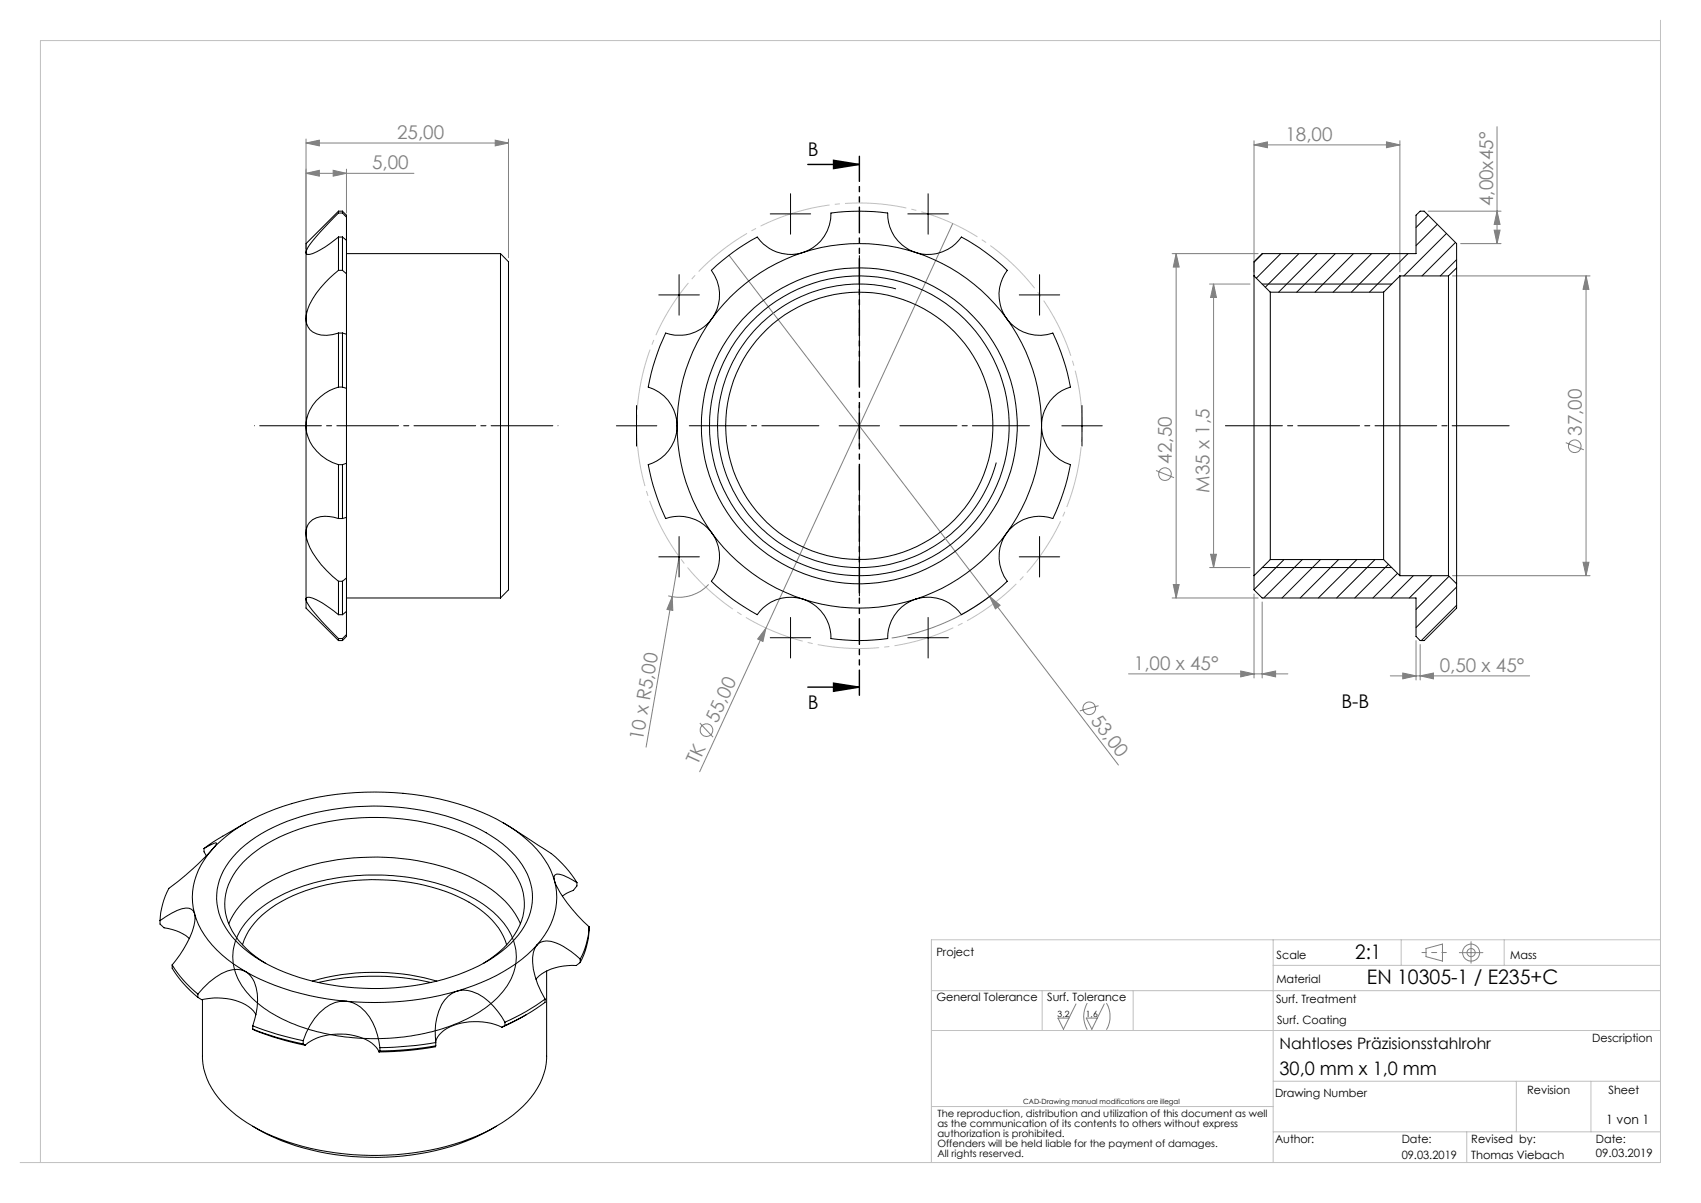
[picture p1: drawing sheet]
<svg xmlns="http://www.w3.org/2000/svg" width="420mm" height="297mm" viewBox="0 0 420 297" stroke-linecap="round" stroke-linejoin="round" font-family="sans-serif">
<g fill="none" stroke="#808080" stroke-width=".25">
<path d="M75.6 35.3l3.2-.7v1.4zM75.6 34.3v27M75.6 35.3h50M122.3 34.6l3.3 .7-3.3 .7zM125.6 34.3v29.3M309.6 35.8l3.3-.8v1.5zM309.6 34.7v32.4M309.6 35.8h36.1M342.3 35l3.4 .8-3.4 .7zM345.7 34.7v32.4M369.6 31.3v28.8M75.6 42.8l3.2-.8v1.5z"/>
<path d="M75.6 42.8h26.6M82.3 42l3.2 .8-3.2 .7zM85.5 41.8v10.8M235.2 55.2l-46.1 99.9M352.6 52.1h18M368.9 56.8h1.5l-.8 3.3zM369.6 52.1l.8 3.3h-1.5zM180 63l64.3 84.2M289.4 62.6h21.3M290.4 62.6v85M290.4 62.6l.7 3.3h-1.4zM298.7 70.1h9.9"/>
<path d="M299.6 70.1v70M299.6 70.1l.8 3.3h-1.5zM358.6 68.1h34M360.6 60.1h10M391.6 68.1l.7 3.3h-1.4zM391.6 68.1v74M285.4 116.2l4.5 1.7M386.6 109.3l4.5 1.8M167.7 137.5l-1.7 9.8M298.9 136.8h1.5l-.8 3.3zM390.9 138.8h1.4l-.7 3.3zM166 147.3l-6.5 37.2"/>
<path d="M166 147.3l.1 3.4-1.4-.2zM175 144.3a10.1 10.1 0 0 1-10 2.8M189.1 155.1l-.7 3.3-1.3-.6zM189.1 155.1l-16.3 35.4M244.3 147.2l2.6 2.2-1.1 .9zM244.3 147.2l31.9 41.7M245.1 146.6a53.3 53.3 0 0 1-24.9 10.9M289.4 147.6h21.3M289.7 144.3h1.4l-.7 3.3zM298.7 140.1h9.9M309.6 146.6v20.8M311.6 148.6v18.8"/>
<path d="M349.6 158.1v9.8M350.7 159.1v8.8M358.6 142.1h34M172.8 178.5l3.3 3.5M271.3 174.2l-4.7 1.3M278.7 166.4h39.3M306.4 165.7l3.2 .7-3.2 .7zM311.6 166.4l3.4-.7v1.4zM343.3 166.9h34.4M346.4 166.2l3.2 .7-3.2 .7zM350.7 166.9l3.2-.7v1.4zM352.1 234.2l4.1-1.1v4.2l-4.1-1.1z"/>
<path d="M360.3 235.2h5.8M363.2 232.5v5.3M265.7 247.9l-3.1 6.2-1.4-2.7h2.7M268.5 247.6a6.5 6.5 0 0 0 0 6.6M272.7 247.9l-3.1 6.2-1.4-2.7h2.7M273.2 247.6a6.5 6.5 0 0 1 0 6.6"/>
<circle cx="287.6" cy="117" r="1.55"/>
<circle cx="388.8" cy="110.2" r="1.55"/>
<circle cx="269" cy="174.9" r="1.55"/>
<circle cx="174.4" cy="180.3" r="1.55"/>
<circle cx="363.2" cy="235.2" r="2.1"/>
<circle cx="363.2" cy="235.2" r="1.01"/>
</g>
<path d="M205.8 39.6l6.4 1-6.4 1zM199.5 40.6h12.7M199.5 169.6h12.7M205.8 168.7l6.4 .9-6.4 1.1z" fill="none" stroke="#000" stroke-width=".35"/>
<path d="M196.1 52.5a55 55 0 0 0-22.1 92.2 55 55 0 0 0 91.3-25.4 55 55 0 0 0-66.4-67.6l-2.8 .8" fill="none" stroke="#c0c0c0" stroke-width=".25" stroke-dasharray="15.2 1.3 1.3 1.3" stroke-dashoffset="6.3" stroke-linecap="butt"/>
<g fill="none" stroke="#000" stroke-width=".25">
<path d="M190.2 52.8h10M195.2 47.8v10M224.2 52.8h10M229.2 47.8v10M162.7 72.8h10M167.7 67.8v10M221.2 71.3a35 35 0 0 0-42.8 24.8 35 35 0 0 0 24.7 42.9 35 35 0 0 0 42.9-24.8M251.7 72.8h10M256.7 67.8v10M311.6 70.1h32M152.2 105.1h10M157.2 100.1v10"/>
<path d="M207.2 105.1h10M212.2 100.1v10M262.2 105.1h10M267.2 100.1v10M162.7 137.5h10M167.7 132.5v9.9M251.7 137.5h10M256.7 132.5v9.9M190.2 157.4h10M195.2 152.4v10.1M224.2 157.4h10M229.2 152.4v10.1"/>
<path d="M311.6 140.1h32M62.2 226.1a37.8 37.8 0 0 1 20.3-9.3 55.6 55.6 0 0 1 32.7 4.1 22.2 22.2 0 0 1 11.5 11.1 13.1 13.1 0 0 1-3.5 13.9 36 36 0 0 1-19 9.4 56.4 56.4 0 0 1-34.5-3.7 22.4 22.4 0 0 1-11.2-10.7 13 13 0 0 1 3.2-14.3z"/>
</g>
<path d="M62.8 105.1h75" fill="none" stroke="#000" stroke-width=".25" stroke-dasharray="15.2 1.3 1.3 1.3" stroke-dashoffset="-1.3"/>
<path d="M372.6 105.1h-70" fill="none" stroke="#000" stroke-width=".25" stroke-dasharray="15.2 1.3 1.3 1.3" stroke-dashoffset="1.2"/>
<path d="M212.2 38.6v133" fill="none" stroke="#000" stroke-width=".35" stroke-dasharray="6.3 1.3 1.3 1.3 1.3 1.3" stroke-dashoffset=".1"/>
<path d="M351.1 235.2h6" fill="none" stroke="#808080" stroke-width=".25" stroke-dasharray="15.2 1.3 1.3 1.3" stroke-dashoffset="14.1"/>
<g fill="none" stroke="#c0c0c0" stroke-width=".25">
<path d="M410 10h-400v277M410 5v282h-405M314.4 238.3h95.6M314.4 232v55M346 232v6.3M371.4 232v6.3M410 232h-180v55M230 244.6h180M230 254.4h180M257.3 244.6v9.8M279.8 244.6v9.8M230 273.2h84.4"/>
<path d="M314.4 279.4h95.6M314.4 266.9h95.6M362.2 279.4v7.6M374.4 266.9v12.5M392.8 266.9v12.5"/>
</g>
<path d="M212.2 95.1v-32M202.2 105.1h-32M212.2 115.1v32M222.2 105.1h32" fill="none" stroke="#000" stroke-width=".25" stroke-dasharray="15.2 1.3 1.3 1.3" stroke-dashoffset="1.1"/>
<path d="M205.8 39.6l6.4 1-6.4 1zM205.8 168.7l6.4 .9-6.4 1.1z" fill="#000"/>
<g fill="#808080">
<path d="M189.1 155.1l-.7 3.3-1.3-.6z"/>
<path d="M166 147.3l.1 3.4-1.4-.2z"/>
<path d="M244.3 147.2l2.6 2.2-1.1 .9z"/>
<path d="M82.3 42l3.2 .8-3.2 .7zM75.6 42.8l3.2-.8v1.5z"/>
<path d="M75.6 35.3l3.2-.7v1.4zM122.3 34.6l3.3 .7-3.3 .7z"/>
<path d="M346.4 166.2l3.2 .7-3.2 .7zM350.7 166.9l3.2-.7v1.4z"/>
<path d="M309.6 35.8l3.3-.8v1.5zM342.3 35l3.4 .8-3.4 .7z"/>
<path d="M311.6 166.4l3.4-.7v1.4zM306.4 165.7l3.2 .7-3.2 .7z"/>
<path d="M289.7 144.3h1.4l-.7 3.3zM290.4 62.6l.7 3.3h-1.4z"/>
<path d="M369.6 52.1l.8 3.3h-1.5zM368.9 56.8h1.5l-.8 3.3zM299.6 70.1l.8 3.3h-1.5zM298.9 136.8h1.5l-.8 3.3z"/>
<path d="M391.6 68.1l.7 3.3h-1.4zM390.9 138.8h1.4l-.7 3.3z"/>
</g>
<g fill="none" stroke="#000" stroke-width=".25">
<path d="M83.6 58.5l-4.3 3.1a4.9 4.9 0 0 1-3.6 1.1l-.1-.4M83.6 58.5v8.2M83.6 52.6a52.3 52.3 0 0 0-7.9 9.1l-.1 .6M83.6 52.1v.5M83.6 52.1l-8 8v2.2M83.6 52.1h1M83.6 58.5h1M83.6 52.6h1M84.6 58.5v8.2M84.6 52.1v.5M84.6 52.1l.9 1v.5M84.6 58.5l.9 .8"/>
<path d="M84.6 52.6l.9 1M85.5 59.3v8.3M85.5 53.6v5.7M352.7 53.1l-3.1 3.1M354.9 55.4l-5.3 5.2M357.2 57.6l-10.6 10.5M359.4 59.9l-8.3 8.2M75.6 78.7v26.4M75.6 78.7a3.9 3.9 0 0 0 3.7 4l1.4 .1 2.9-.6M75.6 62.3v16.4M83.6 66.7a24 24 0 0 0-7.6 9.5l-.4 2.5M83.6 66.7h1"/>
<path d="M84.6 66.7l.9 .9M85.5 67.6v14.9M85.5 62.6h38.1M123.6 62.6v85M123.6 62.6l2 2v81l-2 2M175.8 78.7a9.9 9.9 0 0 1-11.4 3.5 55.2 55.2 0 0 0-4.3 13.4 10.1 10.1 0 0 1 7.1 9.5M175.8 78.7a45 45 0 0 0-8.6 26.4M198.3 62.3a45.3 45.3 0 0 0-22.5 16.4M198.3 62.3a45.4 45.4 0 0 1 27.8 0M198.3 62.3a10.1 10.1 0 0 1-11.3-3.8 51.7 51.7 0 0 0-11.4 8.2 10 10 0 0 1 .2 12M198.3 62.3a9.9 9.9 0 0 0 6.9-9.7 53.7 53.7 0 0 1 14 0 9.9 9.9 0 0 0 6.9 9.7M226.1 62.3a45 45 0 0 1 22.5 16.4"/>
<path d="M226.1 62.3a9.9 9.9 0 0 0 11.3-3.8 54 54 0 0 1 11.3 8.2 10 10 0 0 0-.1 12M248.6 78.7a10 10 0 0 0 11.4 3.5 53.3 53.3 0 0 1 4.3 13.4 9.9 9.9 0 0 0-7.1 9.5M248.6 78.7a44.7 44.7 0 0 1 8.6 26.4M309.6 68.1v74M309.6 68.1l4.1 4M311.7 62.6l-2.1 2.1M313.7 72.1v66M313.7 72.1h27.9M316.2 62.6l-6 6.1M320.7 62.6l-8.3 8.3M325.2 62.6l-9.5 9.5M329.7 62.6l-9.5 9.5"/>
<path d="M334.2 62.6l-9.5 9.5M338.7 62.6l-9.5 9.5M341.6 72.1v66M343.2 62.6l-9.5 9.5M345.7 68.1v74M345.7 68.1l-4.1 4M345.7 68.1h11.9M347.7 62.6l-9.6 9.5M357.6 68.1v74M359.7 64.1l-4.1 4M359.7 66.1v78M359.7 66.1v-6l-8.1-8h-.9l-1.1 1v9.5h-38l-2 2v3.5"/>
<path d="M359.7 66.1l-2.1 2M83.6 95.6a10.5 10.5 0 0 0-8 9.5M83.6 82.2v13.4M83.6 95.6h1M83.6 82.2h1M84.6 82.2v13.4M84.6 95.6l.9 .3M84.6 82.2l.9 .3M85.5 95.9v18.5M85.5 82.5v13.4M75.6 105.1a10.5 10.5 0 0 0 8 9.6M75.6 105.1v26.5"/>
<path d="M83.6 114.7v13.3M83.6 114.7h1M84.6 114.7v13.3M85.5 114.4v13.3M85.5 114.4l-.9 .3M167.2 105.1a45 45 0 0 0 8.6 26.5M167.2 105.1a10.1 10.1 0 0 1-7.1 9.6 55.6 55.6 0 0 0 4.3 13.3 10 10 0 0 1 11.4 3.6M257.2 105.1a9.9 9.9 0 0 0 7.1 9.6 53.7 53.7 0 0 1-4.3 13.3 10.1 10.1 0 0 0-11.4 3.6M257.2 105.1a44.7 44.7 0 0 1-8.6 26.5M75.6 131.6a11.2 11.2 0 0 0 2.6 6.4 28.4 28.4 0 0 0 5.4 5.5M75.6 131.6v16.3M83.6 128a7.5 7.5 0 0 0-6.4 .3 3.7 3.7 0 0 0-1.6 3.3"/>
<path d="M83.6 128h1M85.5 127.7v15M85.5 127.7l-.9 .3M175.8 131.6a45.3 45.3 0 0 0 22.5 16.3M175.8 131.6a10 10 0 0 1-.2 11.9 50.3 50.3 0 0 0 11.4 8.3 9.9 9.9 0 0 1 11.3-3.9M248.6 131.6a10.1 10.1 0 0 0 .1 11.9 52.5 52.5 0 0 1-11.3 8.3 9.9 9.9 0 0 0-11.3-3.9M248.6 131.6a45 45 0 0 1-22.5 16.3M313.7 138.1l-4.1 4M313.7 138.1h27.9M317 138.1l-7.4 7.5M321.6 138.1l-9.6 9.5M326 138.1l-9.5 9.5"/>
<path d="M330.5 138.1l-9.5 9.5M335 138.1l-9.5 9.5M339.5 138.1l-9.5 9.5M341.6 138.1l4.1 4M342.8 139.3l-8.3 8.3M75.6 147.9l.1-.4a5.8 5.8 0 0 1 4 1.4l3.9 2.9M75.6 147.9v.2a25 25 0 0 0 5.8 7.4l2.2 2.2M75.6 147.9v2.2l8 8M83.6 143.5v8.3M83.6 157.7v.4M83.6 158.1h1M83.6 143.5h1"/>
<path d="M83.6 151.8h1M83.6 157.7h1M84.6 143.5v8.3M84.6 157.7v.4M85.5 142.7v8.3M85.5 150.9v5.8M85.5 156.7v.4l-.9 1M85.5 147.6h38.1M85.5 142.7l-.9 .8M85.5 151l-.9 .8M85.5 156.7l-.9 1M198.3 147.9a44.7 44.7 0 0 0 27.8 0"/>
<path d="M198.3 147.9a10 10 0 0 1 6.9 9.8 49.9 49.9 0 0 0 14 0 10 10 0 0 1 6.9-9.8M309.6 142.1v3.5l2 2h38v9.5l1.1 1h.9l8.1-8v-6M345.1 141.6l-6.1 6M345.7 142.1h11.9M349 142.1l-5.5 5.5M353.5 142.1l-5.5 5.5M357.6 142.1l2.1 2M357.8 142.3l-8.2 8.2M359.7 144.9l-10.1 10M359.7 149.4l-8.8 8.7M50.4 209.5l2.4-1.3 .6-.1-.1 .5-.9 1.1M50.4 209.5v.8l.5 1"/>
<path d="M52.4 209.7a16.8 16.8 0 0 0-4.4 15.9M52.4 209.7l-.4 .5a74.4 74.4 0 0 1-10.3 9.1 19.1 19.1 0 0 0-2.2 8M59.4 209.5a44.9 44.9 0 0 1 24.7-9.9 61.2 61.2 0 0 1 34.5 5.2 25.3 25.3 0 0 1 11.6 11 14.3 14.3 0 0 1-3.2 16.1 36.7 36.7 0 0 1-17.4 9.9 62.8 62.8 0 0 1-42.4-3.1 25.1 25.1 0 0 1-12.7-12 14.7 14.7 0 0 1 3.9-16.1zM60.6 203.2l-6.8 3.9-3.4 2.4M124.3 203.2a66.6 66.6 0 0 0-36.5-7.5 61.5 61.5 0 0 0-28.7 8.4l-3 2.2-3.7 3.4M124.3 203.2a26.5 26.5 0 0 1 12.2 12.9l.4 1.3M124.3 203.2l8.6 5.5a25.6 25.6 0 0 1 9.6 9.2M136.9 217.4a16.8 16.8 0 0 1-4.3 15.9M136.9 217.4a30.3 30.3 0 0 0 8.6 11.4M136.9 217.4a1.13 1.13 0 0 1 .2-1.4 1.13 1.13 0 0 1 1.5 0l1.9 .8 2 1.1M142.5 217.9v.8l-.9 1.1-2.7 1.4M39.5 227.3v.8l1 1a11.2 11.2 0 0 1 6.3 2.6"/>
<path d="M42.5 238.2a28.2 28.2 0 0 0 6.4 7.2M42.5 238.2v.8a28.2 28.2 0 0 0 6.4 7.2M48 225.6a23.6 23.6 0 0 0 11.1 13.3l1.6 1M48 225.6l.1 .5a12.1 12.1 0 0 1-2 6.8l-1.6 2.8-2 2.5M48 225.6a2.17 2.17 0 0 0-3.1-1.2 19.3 19.3 0 0 0-5.4 2.9M56.5 228.1a23.8 23.8 0 0 1 12.4-11.6 59.3 59.3 0 0 1 39.9-2.7 34.5 34.5 0 0 1 16.9 9.7l1.5 2.2 1.3 2.4M59.9 233.3a18.8 18.8 0 0 1 9.6-10.7 51.4 51.4 0 0 1 33.5-4.4 36.4 36.4 0 0 1 17.5 8l1 1a15 15 0 0 1 3.6 6.1M60.7 239.9a60.5 60.5 0 0 0 24.7 7.3M60.7 239.9a6.8 6.8 0 0 1 2.8 5.5 18.2 18.2 0 0 1-1.1 7.9M60.7 239.9a6.1 6.1 0 0 0-6.1 .5 19.8 19.8 0 0 0-5.7 5M65.6 237.8a20.7 20.7 0 0 1-9.6-11.3 14 14 0 0 1 4-13.6 39.4 39.4 0 0 1 21.3-10.1 59.6 59.6 0 0 1 34.3 3.7 24.5 24.5 0 0 1 12.8 11.6 13.6 13.6 0 0 1-3 14.8l-3.1 2.9-3 2M132.6 233.3a42.6 42.6 0 0 1-19.7 11.4"/>
<path d="M132.6 233.3a5.6 5.6 0 0 0-1.1 4.3 20.2 20.2 0 0 0 3.1 9.1M132.6 233.3a3.9 3.9 0 0 1 4.7-.5 18.3 18.3 0 0 1 6 4M135 239.7v21a17.9 17.9 0 0 1-7 13.5 49.1 49.1 0 0 1-25.9 10.4 67.7 67.7 0 0 1-36.5-4.9 29.3 29.3 0 0 1-14-12.2 14.4 14.4 0 0 1-1.6-6.8v-13.9M143.3 237.6l-1 .8a12.1 12.1 0 0 0-10 3.4M143.3 236.8v.8M145.5 228.8a18.8 18.8 0 0 1-2.2 8M145.5 228.8a18.6 18.6 0 0 1-2.2 8.8M48.9 246.2l.9 .6a14.9 14.9 0 0 1 12.2 2.2l1.2 1.5M48.9 245.4v.8M62.4 253.3a69.9 69.9 0 0 0 12.5 3.6M62.4 254.1a69.9 69.9 0 0 0 12.5 3.6M62.4 254.1a57.9 57.9 0 0 0 13 4"/>
<path d="M62.4 253.3v.8M74.9 256.9v.8M74.9 257.7l.5 .4M75.4 258.1a14.5 14.5 0 0 1 14-1.8l2.4 1.2a5.3 5.3 0 0 1 1.8 2.2M77.1 242.2a55.8 55.8 0 0 1 30.7 0M78.6 242.6a62.7 62.7 0 0 1 27.8 0M85.4 247.2a7.9 7.9 0 0 0-6.5 2.8 18.1 18.1 0 0 0-4 6.9M85.4 247.2a8.3 8.3 0 0 1 6.6 5.3 18.8 18.8 0 0 1 1.8 6.2M93.8 258.7v.8M93.8 259.5l-.2 .2M107.6 257.4a94.5 94.5 0 0 1-13.8 1.3M107.6 258.2a83.1 83.1 0 0 1-13.8 1.3"/>
<path d="M107.6 258.2l-.1 .2a84.8 84.8 0 0 1-13.9 1.3M107.6 257.4v.8M112.9 244.7a75.1 75.1 0 0 1-27.5 2.5M112.9 244.7a7.1 7.1 0 0 0-4.6 4.9 16.1 16.1 0 0 0-.7 7.8M112.9 244.7a7.4 7.4 0 0 1 6.5 1.5 18.6 18.6 0 0 1 5.3 6.2M123.9 253.6a15.6 15.6 0 0 0-14.3 .8l-.6 .5a4.3 4.3 0 0 0-1.4 2.3M124.7 252.4v.8M124.7 253.2l-.8 .4M130 250.5l-6.1 3.1M134.6 246.7a51.2 51.2 0 0 1-9.9 5.7M134.6 246.7v.8a51.2 51.2 0 0 1-9.9 5.7M62.4 278.1a57.9 57.9 0 0 0 30.9 7.6 57.5 57.5 0 0 0 29.3-7.6"/>
<circle cx="212.2" cy="105.1" r="33"/>
<circle cx="212.2" cy="105.1" r="39"/>
<circle cx="212.2" cy="105.1" r="37"/>
</g>
<g font-size="4.9">
<text x="334.6" y="236.8">2:1</text>
<text x="337.5" y="242.9">EN 10305-1 / E235+C</text>
</g>
<g font-size="4.7" fill="#808080">
<text x="98" y="34.3">25,00</text>
<text x="317.4" y="34.7">18,00</text>
<text x="91.9" y="41.8">5,00</text>
<text x="368.6" y="50.9" transform="rotate(-90 368.6 50.9)">4,00x45°</text>
<text x="390.6" y="107.6" transform="rotate(-90 390.6 107.6)">37,00</text>
<text x="289.4" y="114.5" transform="rotate(-90 289.4 114.5)">42,50</text>
<text x="298.6" y="121.7" transform="rotate(-90 298.6 121.7)">M35 x 1,5</text>
<text x="280" y="165.3">1,00 x 45°</text>
<text x="355.5" y="165.8">0,50 x 45°</text>
<text x="177.1" y="178.6" transform="rotate(-65 177.1 178.6)">55,00</text>
<text x="269.2" y="177.9" transform="rotate(53 269.2 177.9)">53,00</text>
<text x="158.8" y="183" transform="rotate(-80 158.8 183)">10 x R5,00</text>
<text x="172.3" y="188.9" transform="rotate(-65 172.3 188.9)">TK</text>
</g>
<g font-size="4.7">
<text x="199.5" y="38.5">B</text>
<text x="199.5" y="175">B</text>
<text x="331.2" y="174.7">B-B</text>
</g>
<text font-size="4.6" x="315.9" y="265.4">30,0 mm x 1,0 mm</text>
<text font-size="3.9" x="315.9" y="258.9">Nahtloses Präzisionsstahlrohr</text>
<text font-size="3.2" x="396.6" y="277.4">1 von 1</text>
<g font-size="2.8">
<text x="231.2" y="235.9">Project</text>
<text x="315.2" y="236.8">Scale</text>
<text x="372.9" y="236.8">Mass</text>
<text x="315.1" y="242.6">Material</text>
<text x="231.2" y="247.1">General Tolerance</text>
<text x="258.5" y="247.1">Surf. Tolerance</text>
<text x="315.1" y="247.7">Surf. Treatment</text>
<text x="315.3" y="252.8">Surf. Coating</text>
<text x="393.1" y="257.3">Description</text>
<text x="314.8" y="270.9">Drawing Number</text>
<text x="377.1" y="270.2">Revision</text>
<text x="397.2" y="270.2">Sheet</text>
<text x="314.8" y="282.2">Author:</text>
<text x="346.1" y="286">09.03.2019</text>
<text x="346.1" y="282.2">Date:</text>
<text x="363.3" y="282.2">Revised by:</text>
<text x="363.3" y="286">Thomas Viebach</text>
<text x="394.1" y="285.7">09.03.2019</text>
<text x="394.1" y="282.2">Date:</text>
</g>
<g font-size="2.5">
<text x="231.5" y="275.9">The reproduction, distribution and utilization of this document as well</text>
<text x="231.5" y="278.3">as the communication of its contents to others without express</text>
<text x="231.5" y="280.8">authorization is prohibited.</text>
<text x="231.5" y="283.3">Offenders will be held liable for the payment of damages.</text>
<text x="231.5" y="285.8">All rights reserved.</text>
</g>
<g font-size="2.1">
<text x="261.1" y="251">3,2</text>
<text x="268.1" y="251">1,6</text>
</g>
<text font-size="1.8" x="252.7" y="272.5">CAD-Drawing manual modifications are illegal</text>
</svg>
